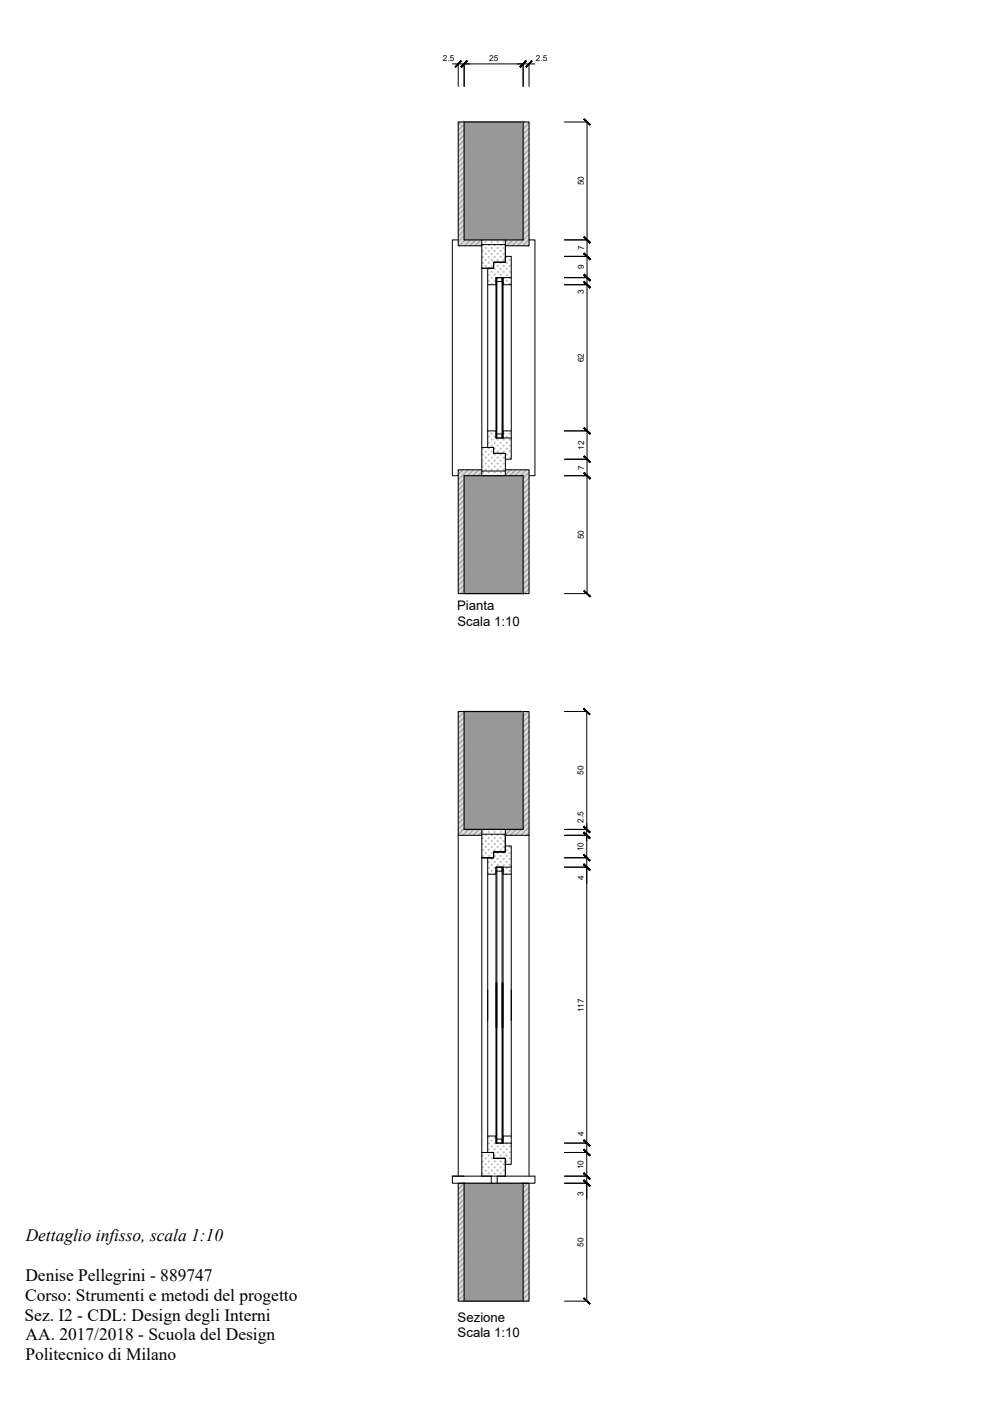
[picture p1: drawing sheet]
<svg xmlns="http://www.w3.org/2000/svg" width="420mm" height="594mm" viewBox="0 0 420 594" stroke-linecap="round" stroke-linejoin="round" font-family="sans-serif">
<!-- layer: MURO -->
<g fill="#989898" stroke="#989898" stroke-width=".42">
<path d="M196.8 51.7l25 50v-50zM196.8 51.7l25 50h-25z"/>
<path d="M196.8 201.7l25 50v-50zM196.8 201.7l25 50h-25z"/>
<path d="M196.8 301.7l25 50v-50zM196.8 301.7l25 50h-25z"/>
<path d="M196.8 501.7l25 50v-50zM196.8 501.7l25 50h-25z"/>
</g>
<path d="M196.8 51.7h25v50h-25zM196.8 201.7h25v50h-25zM196.8 301.7h25v50h-25zM196.8 501.7h25v50h-25z" fill="none" stroke="#000" stroke-width=".51"/>
<!-- layer: LASTRA_DISTANZIATORE -->
<g fill="#dbdbdb" stroke="#dbdbdb" stroke-width=".42">
<path d="M221.8 51.7l2.5 50v-50zM221.8 51.7l2.5 50h-2.5z"/>
<path d="M194.3 51.7l2.5 50v-50zM194.3 51.7l2.5 50h-2.5z"/>
<path d="M214.3 101.7l10 2v-2zM214.3 101.7l10 2h-10z"/>
<path d="M194.3 101.7l10 2v-2zM194.3 101.7l10 2h-10z"/>
<path d="M214.3 103.7l10 .5v-.5zM214.3 103.7l10 .5h-10z"/>
<path d="M194.3 103.7l10 .5v-.5zM194.3 103.7l10 .5h-10z"/>
<path d="M214.3 199.2l10 .5v-.5zM214.3 199.2l10 .5h-10z"/>
<path d="M194.3 199.2l10 .5v-.5zM194.3 199.2l10 .5h-10z"/>
<path d="M214.3 199.7l10 2v-2zM214.3 199.7l10 2h-10z"/>
<path d="M194.3 199.7l10 2v-2zM194.3 199.7l10 2h-10z"/>
<path d="M221.8 201.7l2.5 50v-50zM221.8 201.7l2.5 50h-2.5z"/>
<path d="M194.3 201.7l2.5 50v-50zM194.3 201.7l2.5 50h-2.5z"/>
<path d="M221.8 301.7l2.5 50v-50zM221.8 301.7l2.5 50h-2.5z"/>
<path d="M194.3 301.7l2.5 50v-50zM194.3 301.7l2.5 50h-2.5z"/>
<path d="M214.3 351.7l10 2v-2zM214.3 351.7l10 2h-10z"/>
<path d="M194.3 351.7l10 2v-2zM194.3 351.7l10 2h-10z"/>
<path d="M214.3 353.7l10 .5v-.5zM214.3 353.7l10 .5h-10z"/>
<path d="M194.3 353.7l10 .5v-.5zM194.3 353.7l10 .5h-10z"/>
<path d="M221.8 501.7l2.5 50v-50zM221.8 501.7l2.5 50h-2.5z"/>
<path d="M194.3 501.7l2.5 50v-50zM194.3 501.7l2.5 50h-2.5z"/>
</g>
<g fill="none" stroke="#989898" stroke-width=".42">
<path d="M195.6 51.7l-1.3 1.3M196.8 52.7l-2.5 2.5M196.8 55l-2.5 2.5M196.8 57.2l-2.5 2.5M196.8 59.5l-2.5 2.5M222.5 51.7l-.7 .8M224.3 52.2l-2.5 2.5M224.3 54.4l-2.5 2.5M224.3 56.7l-2.5 2.5M224.3 58.9l-2.5 2.5M196.8 61.7l-2.5 2.5M196.8 64l-2.5 2.5"/>
<path d="M196.8 66.2l-2.5 2.5M196.8 68.5l-2.5 2.5M196.8 70.7l-2.5 2.5M196.8 72.9l-2.5 2.5M196.8 75.2l-2.5 2.5M196.8 77.4l-2.5 2.5M196.8 79.7l-2.5 2.5M224.3 61.2l-2.5 2.5M224.3 63.4l-2.5 2.5M224.3 65.7l-2.5 2.5M224.3 67.9l-2.5 2.5M224.3 70.1l-2.5 2.5"/>
<path d="M224.3 72.4l-2.5 2.5M224.3 74.6l-2.5 2.5M224.3 76.9l-2.5 2.5M224.3 79.1l-2.5 2.5M196.8 81.9l-2.5 2.5M196.8 84.2l-2.5 2.5M196.8 86.4l-2.5 2.5M196.8 88.6l-2.5 2.5M196.8 90.9l-2.5 2.5M196.8 93.1l-2.5 2.6M196.8 95.4l-2.5 2.5M196.8 97.7l-2.5 2.5"/>
<path d="M196.8 99.9l-2.5 2.5M224.3 81.4l-2.5 2.5M224.3 83.6l-2.5 2.5M224.3 85.9l-2.5 2.4M224.3 88.1l-2.5 2.5M224.3 90.3l-2.5 2.5M224.3 92.6l-2.5 2.5M224.3 94.8l-2.5 2.5M224.3 97.1l-2.5 2.5M224.3 99.3l-4.9 4.9M197.2 101.7l-2.5 2.5M199.4 101.7l-2.5 2.5"/>
<path d="M201.7 101.7l-2.5 2.5M203.9 101.7l-2.5 2.5M204.3 103.6l-.6 .6M215.2 101.7l-.9 .9M217.4 101.7l-2.5 2.5M219.6 101.7l-2.5 2.5M224.3 101.6l-2.7 2.6M224.3 103.8l-.4 .4M196.2 199.2l-1.9 2M198.5 199.2l-4.2 4.2M200.7 199.2l-2.5 2.5M203 199.2l-2.5 2.5"/>
<path d="M216.4 199.2l-2.1 2.2M218.7 199.2l-2.5 2.5M220.9 199.2l-2.5 2.5M223.2 199.2l-2.5 2.5M196.8 203.2l-2.5 2.5M196.8 205.4l-2.5 2.5M196.8 207.6l-2.5 2.5M196.8 209.9l-2.5 2.5M196.8 212.1l-2.5 2.5M196.8 214.4l-2.5 2.5M196.8 216.6l-2.5 2.5M196.8 218.9l-2.5 2.5"/>
<path d="M204.3 200.2l-1.6 1.5M224.3 200.4l-2.5 2.5M224.3 202.6l-2.5 2.5M224.3 204.9l-2.5 2.4M224.3 207.1l-2.5 2.5M224.3 209.3l-2.5 2.5M224.3 211.6l-2.5 2.5M224.3 213.8l-2.5 2.5M224.3 216.1l-2.5 2.5M224.3 218.3l-2.5 2.5M196.8 221.1l-2.5 2.5M196.8 223.4l-2.5 2.4"/>
<path d="M196.8 225.6l-2.5 2.5M196.8 227.8l-2.5 2.5M196.8 230.1l-2.5 2.5M196.8 232.3l-2.5 2.5M196.8 234.6l-2.5 2.5M196.8 236.8l-2.5 2.6M196.8 239.1l-2.5 2.5M224.3 220.6l-2.5 2.5M224.3 222.8l-2.5 2.5M224.3 225l-2.5 2.5M224.3 227.3l-2.5 2.5M224.3 229.5l-2.5 2.5"/>
<path d="M224.3 231.8l-2.5 2.5M224.3 234l-2.5 2.5M224.3 236.3l-2.5 2.5M224.3 238.5l-2.5 2.5M196.8 241.3l-2.5 2.5M196.8 243.6l-2.5 2.5M196.8 245.8l-2.5 2.5M196.8 248.1l-2.5 2.5M196.8 250.3l-1.5 1.4M224.3 240.7l-2.5 2.5M224.3 243l-2.5 2.5M224.3 245.2l-2.5 2.5"/>
<path d="M224.3 247.5l-2.5 2.5M224.3 249.7l-2 2M194.7 301.7l-.4 .5M196.8 301.9l-2.5 2.5M196.8 304.2l-2.5 2.5M196.8 306.4l-2.5 2.5M196.8 308.7l-2.5 2.5M196.8 310.9l-2.5 2.5M196.8 313.2l-2.5 2.5M196.8 315.4l-2.5 2.5M196.8 317.7l-2.5 2.5M196.8 319.9l-2.5 2.5"/>
<path d="M223.9 301.7l-2.1 2.2M224.3 303.6l-2.5 2.5M224.3 305.9l-2.5 2.5M224.3 308.1l-2.5 2.5M224.3 310.3l-2.5 2.5M224.3 312.6l-2.5 2.5M224.3 314.8l-2.5 2.5M224.3 317.1l-2.5 2.5M224.3 319.3l-2.5 2.5M196.8 322.2l-2.5 2.5M196.8 324.4l-2.5 2.5M196.8 326.6l-2.5 2.5"/>
<path d="M196.8 328.9l-2.5 2.5M196.8 331.1l-2.5 2.5M196.8 333.4l-2.5 2.5M196.8 335.6l-2.5 2.5M196.8 337.9l-2.5 2.5M224.3 321.6l-2.5 2.5M224.3 323.8l-2.5 2.5M224.3 326.1l-2.5 2.5M224.3 328.3l-2.5 2.5M224.3 330.6l-2.5 2.5M224.3 332.8l-2.5 2.5M224.3 335.1l-2.5 2.5"/>
<path d="M224.3 337.3l-2.5 2.5M224.3 339.6l-2.5 2.5M196.8 340.1l-2.5 2.5M196.8 342.3l-2.5 2.5M196.8 344.6l-2.5 2.5M196.8 346.8l-2.5 2.5M196.8 349.1l-2.5 2.5M196.8 351.3l-2.5 2.5M198.6 351.7l-2.5 2.5M200.9 351.7l-2.5 2.5M203.1 351.7l-2.5 2.5M204.3 352.8l-1.4 1.4"/>
<path d="M214.3 351.7v.1M216.6 351.7l-2.3 2.3M218.8 351.7l-2.5 2.5M221.1 351.7l-2.5 2.5M224.3 341.8l-2.5 2.5M224.3 344l-2.5 2.5M224.3 346.3l-2.5 2.5M224.3 348.5l-2.5 2.5M224.3 350.8l-3.5 3.4M224.3 353l-1.2 1.2M194.6 501.7l-.3 .3M196.8 501.7l-2.5 2.5"/>
<path d="M196.8 504l-2.5 2.5M196.8 506.2l-2.5 2.5M196.8 508.5l-2.5 2.5M196.8 510.7l-2.5 2.5M196.8 513l-2.5 2.5M196.8 515.2l-2.5 2.5M196.8 517.4l-2.5 2.5M196.8 519.7l-2.5 2.5M223.7 501.7l-1.9 2M224.3 503.4l-2.5 2.5M224.3 505.7l-2.5 2.5M224.3 507.9l-2.5 2.5"/>
<path d="M224.3 510.2l-2.5 2.5M224.3 512.4l-2.5 2.5M224.3 514.6l-2.5 2.5M224.3 516.9l-2.5 2.5M224.3 519.1l-2.5 2.5M196.8 521.9l-2.5 2.5M196.8 524.2l-2.5 2.5M196.8 526.4l-2.5 2.5M196.8 528.7l-2.5 2.5M196.8 530.9l-2.5 2.5M196.8 533.2l-2.5 2.5M196.8 535.4l-2.5 2.5"/>
<path d="M196.8 537.7l-2.5 2.5M196.8 539.9l-2.5 2.5M224.3 521.4l-2.5 2.5M224.3 523.6l-2.5 2.5M224.3 525.9l-2.5 2.5M224.3 528.1l-2.5 2.5M224.3 530.4l-2.5 2.4M224.3 532.6l-2.5 2.5M224.3 534.8l-2.5 2.5M224.3 537.1l-2.5 2.5M224.3 539.3l-2.5 2.5M196.8 542.2l-2.5 2.5"/>
<path d="M196.8 544.4l-2.5 2.5M196.8 546.7l-2.5 2.4M196.8 548.9l-2.5 2.5M196.8 551.1l-.6 .6M224.3 541.6l-2.5 2.5M224.3 543.8l-2.5 2.6M224.3 546.1l-2.5 2.5M224.3 548.3l-2.5 2.5M224.3 550.6l-1.1 1.1"/>
</g>
<!-- layer: CONTROTELAIO -->
<g fill="none" stroke="#bababa" stroke-width=".42">
<path d="M204.4 103.9h.6M204.4 106.4h.6M204.4 109h.6M204.4 111.5h.6M204.7 103.5v.7M204.7 106.1v.6M204.7 108.6v.7M204.7 111.2v.6M204.7 113.7h.1M205.6 102.6h.7M205.6 105.2h.7M205.6 107.7h.7"/>
<path d="M205.6 110.2h.7M205.6 112.8h.7M206 102.3v.6M206 104.8v.7M206 107.4v.6M206 109.9v.6M206 112.4v.7M206.9 103.9h.6M206.9 106.4h.6M206.9 109h.6M206.9 111.5h.6M206.9 114h.6"/>
<path d="M206.9 116.6h.6M206.9 119.1h.6M207.2 103.5v.7M207.2 106.1v.6M207.2 108.6v.7M207.2 111.2v.6M207.2 113.7v.6M207.2 116.2v.7M207.2 118.8v.6M208.2 102.6h.6M208.2 105.2h.6M208.2 107.7h.6"/>
<path d="M208.2 110.2h.6M208.2 112.8h.6M208.2 115.3h.6M208.2 117.9h.6M208.5 102.3v.6M208.5 104.8v.7M208.5 107.4v.6M208.5 109.9v.6M208.5 112.4v.7M208.5 115v.6M208.5 117.5v.7M209.4 103.9h.7"/>
<path d="M209.4 106.4h.7M209.4 109h.7M209.4 111.5h.7M209.4 114h.7M209.4 116.6h.7M209.4 119.1h.7M209.8 103.5v.7M209.8 106.1v.6M209.8 108.6v.7M209.8 111.2v.6M209.8 113.7v.6M209.8 116.2v.7"/>
<path d="M209.8 118.8v.6M210.7 102.6h.6M210.7 105.2h.6M210.7 107.7h.6M210.7 110.2h.6M210.7 112.8h.6M210.7 115.3h.6M211 102.3v.6M211 104.8v.7M211 107.4v.6M211 109.9v.6M211 112.4v.7"/>
<path d="M211 115v.6M211 117.5v.2M212 103.9h.6M212 106.4h.6M212 109h.6M212 111.5h.6M212 114h.6M212 116.6h.6M212.3 103.5v.7M212.3 106.1v.6M212.3 108.6v.7M212.3 111.2v.6"/>
<path d="M212.3 113.7v.6M212.3 116.2v.7M213.2 102.6h.7M213.2 105.2h.7M213.2 107.7h.7M213.2 110.2h.7M213.2 112.8h.7M213.2 115.3h.7M213.3 117.9h.6M213.6 102.3v.6M213.6 104.8v.7M213.6 107.4v.6"/>
<path d="M213.6 109.9v.6M213.6 112.4v.7M213.6 115v.6M213.6 117.5v.7M214.5 109h.7M214.5 111.5h.7M214.5 114h.7M214.5 116.6h.7M214.5 119.1h.7M214.9 108.7v.6M214.9 111.2v.6M214.9 113.7v.6"/>
<path d="M214.9 116.2v.7M214.9 118.8v.6M215.8 110.2h.6M215.8 112.8h.6M215.8 115.3h.6M215.8 117.9h.6M216.1 109.9v.6M216.1 112.4v.7M216.1 115v.6M216.1 117.5v.7M208.2 120.4h.6M208.5 120.1v.6"/>
<path d="M213.3 120.4h.6M213.6 120.1v.6M215.8 120.4h.6M216.1 120.1v.6M204.4 190.2h.6M204.4 192.8h.6M204.4 195.3h.6M204.4 197.9h.6M204.7 189.9v.6M204.7 192.4v.7M204.7 195v.6M204.7 197.5v.7"/>
<path d="M205.6 191.5h.7M205.6 194.1h.7M205.6 196.6h.7M205.6 199.1h.7M206 191.2v.6M206 193.7v.7M206 196.3v.6M206 198.8v.6M206.9 185.2h.6M206.9 187.7h.6M206.9 190.2h.6M206.9 192.8h.6"/>
<path d="M206.9 195.3h.6M206.9 197.9h.6M207.2 182.7v.2M207.2 184.8v.7M207.2 187.4v.6M207.2 189.9v.6M207.2 192.4v.7M207.2 195v.6M207.2 197.5v.7M208.2 183.9h.6M208.2 186.4h.6M208.2 189h.6"/>
<path d="M208.2 191.5h.6M208.2 194.1h.6M208.2 196.6h.6M208.2 199.1h.6M208.5 183.6v.6M208.5 186.1v.6M208.5 188.6v.7M208.5 191.2v.6M208.5 193.7v.7M208.5 196.3v.6M208.5 198.8v.6M209.4 185.2h.7"/>
<path d="M209.4 187.7h.7M209.4 190.2h.7M209.4 192.8h.7M209.4 195.3h.7M209.4 197.9h.7M209.8 182.7v.2M209.8 184.8v.7M209.8 187.4v.6M209.8 189.9v.6M209.8 192.4v.7M209.8 195v.6M209.8 197.5v.7"/>
<path d="M210.7 186.4h.6M210.7 189h.6M210.7 191.5h.6M210.7 194.1h.6M210.7 196.6h.6M210.7 199.1h.6M211 186.1v.6M211 188.6v.7M211 191.2v.6M211 193.7v.7M211 196.3v.6M211 198.8v.6"/>
<path d="M212 187.7h.6M212 190.2h.6M212 192.8h.6M212 195.3h.6M212 197.9h.6M212.3 187.4v.6M212.3 189.9v.6M212.3 192.4v.7M212.3 195v.6M212.3 197.5v.7M213.2 186.4h.7M213.2 189h.7"/>
<path d="M213.2 191.5h.7M213.2 194.1h.7M213.2 196.6h.7M213.2 199.1h.7M213.3 183.9h.6M213.6 183.6v.6M213.6 186.1v.6M213.6 188.6v.7M213.6 191.2v.6M213.6 193.7v.7M213.6 196.3v.6M213.6 198.8v.6"/>
<path d="M214.5 185.2h.7M214.5 187.7h.7M214.5 190.2h.7M214.5 192.8h.7M214.9 182.7v.2M214.9 184.8v.7M214.9 187.4v.6M214.9 189.9v.6M214.9 192.4v.7M215.8 183.9h.6M215.8 186.4h.6M215.8 189h.6"/>
<path d="M215.8 191.5h.6M215.8 194.1h.6M216.1 183.6v.6M216.1 186.1v.6M216.1 188.6v.7M216.1 191.2v.6M216.1 193.7v.7M204.4 200.4h.6M204.7 200.1v.6M205.6 201.7h.7M206 201.3v.4M206.9 200.4h.6"/>
<path d="M207.2 200.1v.6M208.2 201.7h.6M208.5 201.3v.4M209.4 200.4h.7M209.8 200.1v.6M210.7 201.7h.6M211 201.3v.4M212 200.4h.6M212.3 200.1v.6M213.2 201.7h.7M213.6 201.3v.4M204.4 352.8h.6"/>
<path d="M204.4 355.3h.6M204.4 357.9h.6M204.7 352.5v.6M204.7 355v.6M204.7 357.5v.7M205.6 354.1h.7M205.6 356.6h.7M205.6 359.2h.7M206 351.7v.1M206 353.7v.7M206 356.3v.6M206 358.8v.7"/>
<path d="M206.9 352.8h.6M206.9 355.3h.6M206.9 357.9h.6M207.2 352.5v.6M207.2 355v.6M207.2 357.5v.7M208.2 354.1h.6M208.2 356.6h.6M208.2 359.2h.6M208.5 351.7v.1M208.5 353.7v.7M208.5 356.3v.6"/>
<path d="M208.5 358.8v.7M209.4 352.8h.7M209.4 355.3h.7M209.4 357.9h.7M209.8 352.5v.6M209.8 355v.6M209.8 357.5v.7M210.7 354.1h.6M210.7 356.6h.6M210.7 359.2h.6M211 351.7v.1M211 353.7v.7"/>
<path d="M211 356.3v.6M211 358.8v.7M212 352.8h.6M212 355.3h.6M212 357.9h.6M212.3 352.5v.6M212.3 355v.6M212.3 357.5v.7M213.2 354.1h.7M213.2 356.6h.7M213.2 359.2h.7M213.6 351.7v.1"/>
<path d="M213.6 353.7v.7M213.6 356.3v.6M213.6 358.8v.7M215.8 359.2h.6M216.1 358.8v.7M204.4 360.4h.6M204.4 363h.6M204.7 360.1v.6M204.7 362.6v.7M205.6 361.7h.7M206 361.4v.6M206.9 360.4h.6"/>
<path d="M206.9 363h.6M206.9 365.5h.6M206.9 368h.6M206.9 370.6h.6M207.2 360.1v.6M207.2 362.6v.7M207.2 365.2v.6M207.2 367.7v.6M207.2 370.2v.5M208.2 361.7h.6M208.2 364.2h.6M208.2 366.8h.6"/>
<path d="M208.2 369.3h.6M208.5 361.4v.6M208.5 363.9v.6M208.5 366.4v.7M208.5 369v.6M209.4 360.4h.7M209.4 363h.7M209.4 365.5h.7M209.4 368h.7M209.4 370.6h.7M209.8 360.1v.6M209.8 362.6v.7"/>
<path d="M209.8 365.2v.6M209.8 367.7v.6M209.8 370.2v.5M210.7 361.7h.6M210.7 364.2h.6M210.7 366.8h.6M211 361.4v.6M211 363.9v.6M211 366.4v.7M212 360.4h.6M212 363h.6M212 365.5h.6"/>
<path d="M212.3 367.7h.1M212.3 360.1v.6M212.3 362.6v.7M212.3 365.2v.6M213.2 361.7h.7M213.2 364.2h.7M213.2 366.8h.7M213.3 369.3h.6M213.6 361.4v.6M213.6 363.9v.6M213.6 366.4v.7M213.6 369v.6"/>
<path d="M214.5 360.4h.7M214.5 363h.7M214.5 365.5h.7M214.5 368h.7M214.5 370.6h.7M214.9 367.7h.1M214.9 360.1v.6M214.9 362.6v.7M214.9 365.2v.6M214.9 367.7v.6M214.9 370.2v.5M215.8 361.7h.6"/>
<path d="M215.8 364.2h.6M215.8 366.8h.6M215.8 369.3h.6M216.1 361.4v.6M216.1 363.9v.6M216.1 366.4v.7M216.1 369v.6M204.4 489.9h.6M204.4 492.5h.6M204.4 495h.6M204.4 497.5h.6M204.7 489.6v.7"/>
<path d="M204.7 492.2v.6M204.7 494.7v.6M204.7 497.2v.7M205.6 491.2h.7M205.6 493.7h.7M205.6 496.3h.7M206 488.7v.3M206 490.9v.6M206 493.4v.7M206 496v.6M206 498.5v.2M206.9 482.3h.6"/>
<path d="M206.9 484.8h.6M206.9 487.4h.6M206.9 489.9h.6M206.9 492.5h.6M206.9 495h.6M206.9 497.5h.6M207.2 482v.6M207.2 484.5v.7M207.2 487.1v.6M207.2 489.6v.7M207.2 492.2v.6M207.2 494.7v.6"/>
<path d="M207.2 497.2v.7M208.2 483.6h.6M208.2 486.1h.6M208.2 488.7h.6M208.2 491.2h.6M208.2 493.7h.6M208.2 496.3h.6M208.5 483.3v.6M208.5 485.8v.7M208.5 488.4v.6M208.5 490.9v.6M208.5 493.4v.7"/>
<path d="M208.5 496v.6M208.5 498.5v.2M209.4 482.3h.7M209.4 484.8h.7M209.4 487.4h.7M209.4 489.9h.7M209.4 492.5h.7M209.4 495h.7M209.4 497.5h.7M209.8 482v.6M209.8 484.5v.7M209.8 487.1v.6"/>
<path d="M209.8 489.6v.7M209.8 492.2v.6M209.8 494.7v.6M209.8 497.2v.7M210.7 486.1h.6M210.7 488.7h.6M210.7 491.2h.6M210.7 493.7h.6M210.7 496.3h.6M211 485.8v.7M211 488.4v.6M211 490.9v.6"/>
<path d="M211 493.4v.7M211 496v.6M211 498.5v.2M212 484.8h.6M212 487.4h.6M212 489.9h.6M212 492.5h.6M212 495h.6M212 497.5h.6M212.3 484.7v.5M212.3 487.1v.6M212.3 489.6v.7"/>
<path d="M212.3 492.2v.6M212.3 494.7v.6M212.3 497.2v.7M213.2 486.1h.7M213.2 488.7h.7M213.2 491.2h.7M213.2 493.7h.7M213.2 496.3h.7M213.6 485.8v.7M213.6 488.4v.6M213.6 490.9v.6M213.6 493.4v.7"/>
<path d="M213.6 496v.6M213.6 498.5v.2M214.5 484.8h.7M214.5 487.4h.7M214.5 489.9h.7M214.5 492.5h.7M214.9 484.7v.5M214.9 487.1v.6M214.9 489.6v.7M214.9 492.2v.6M215.8 486.1h.6M215.8 488.7h.6"/>
<path d="M215.8 491.2h.6M216.1 485.8v.7M216.1 488.4v.6M216.1 490.9v.6M216.1 493.4v.3"/>
</g>
<!-- layer: FORO -->
<g fill="none" stroke="#000" stroke-width=".42">
<path d="M191.8 27.1h35M194.3 27v9.7M196.8 27v9.7M221.8 27v9.7M224.3 27v9.7M239.3 51.7h9.7M248.9 51.7v200M204.3 113.7v76M239.3 117.7h9.7M239.3 108.7h9.7M239.3 101.7h9.7M206.8 120.7v62"/>
<path d="M216.8 120.7v62M239.3 120.7h9.7M239.3 194.7h9.7M239.3 182.7h9.7M239.3 201.7h9.7M239.3 251.7h9.7M239.3 301.7h9.6M248.8 301.7v72.9M194.3 354.2v144.5M224.3 354.2v144.5M239.3 351.7h9.6M239.3 354.2h9.6"/>
<path d="M204.3 363.7v125M206.8 370.7v111M216.8 370.7v111M239.3 363.7h9.6M239.3 367.7h9.6M248.8 367.7v140.8M239.3 484.7h9.6M239.3 488.7h9.6M239.3 498.7h9.6M239.3 501.7h9.6M248.8 501.7v50M239.3 551.7h9.6"/>
</g>
<!-- layer: LASTRE -->
<path d="M194.3 101.7h-2.5v100h2.5M224.3 101.7h2.5v100h-2.5M191.8 498.7v3h5M191.8 498.7h16.5v3M191.8 498.7h5M210.8 501.7v-3h16v3h-5" fill="none" stroke="#000" stroke-width=".42"/>
<!-- layer: CONTROTELAIO -->
<path d="M204.3 101.7v2h10v-2M204.3 201.7v-2h10v2M204.3 351.7v2M214.3 351.7v2" fill="none" stroke="#000" stroke-width=".42"/>
<!-- layer: TELAIO FISSO -->
<path d="M204.3 103.7v10h5v-2.5h5v-7.5v7.5h-5v2.5h-5M204.3 199.7v-10h5v2.5h5v7.5M204.3 353.7h10v7.5h-5v2.5h-5zM214.3 353.7v7.5h-5v2.5h-5M204.3 488.7h5v2.5h5v7.5h-10zM204.3 488.7h5v2.5h5v7.5" fill="none" stroke="#000" stroke-width=".42"/>
<!-- layer: ANTA_FERMA ANTA -->
<path d="M209.3 111.2h5v-2.5h2.5v9h-6.5v3h-3.5v-7h2.5zM213.3 117.7v3h3.5v-3M206.8 182.7h3.5v3h6.5v9h-2.5v-2.5h-5v-2.5h-2.5zM213.3 185.7v-3h3.5v3M209.3 361.2h5v-2.5h2.5v9h-6.5v3h-3.5v-7h2.5zM213.3 367.7v3h3.5v-3M206.8 481.7h3.5v3h6.5v9h-2.5v-2.5h-5v-2.5h-2.5zM213.3 484.7v-3h3.5v3" fill="none" stroke="#000" stroke-width=".42"/>
<!-- layer: LASTRA_DISTANZIATORE -->
<g fill="none" stroke="#000" stroke-width=".42">
<path d="M196.8 51.7h-2.5v52.5h10M221.8 51.7h2.5v52.5h-10M210.3 117.7v68h.4v-68h2.6v68h-.4v-68zM210.3 111.2h.4M210.3 117.7h.4M212.9 117.7v1.7h-2.2M212.9 111.2h.4M204.3 199.2h-10v52.5h2.5M210.7 184h2.2v1.7h-2.6M212.9 185.7h.4M214.3 199.2h10v52.5h-2.5M196.8 301.7h-2.5v52.5h10"/>
<path d="M221.8 301.7h2.5v52.5h-10M210.3 361.2h.4M210.3 367.7h.4M210.7 367.7h2.6v68M210.7 367.7v68M212.9 367.7v1.7h-2.2M212.9 361.2h.4M210.3 416.7v68h.4v-68M212.9 416.7v68h.4v-68M210.3 435.7v-68h2.6v68M210.3 484.7h3M210.7 483h2.2v1.7"/>
<path d="M196.8 501.7h-2.5v50h2.5M221.8 501.7h2.5v50h-2.5"/>
</g>
<!-- layer: 0 -->
<g fill="#000" stroke="#000" stroke-width=".42">
<path d="M192.9 28.2l.3 .3 2.2-2.8zM195.4 25.7l.3 .3-2.5 2.5z"/>
<path d="M197.9 25.7l-2.2 2.8 2.5-2.5zM197.9 25.7l-2.2 2.8-.3-.3z"/>
<path d="M197.9 25.7l-2.2 2.8 2.5-2.5zM197.9 25.7l-2.2 2.8-.3-.3z"/>
<path d="M220.4 28.2l.3 .3 2.2-2.8zM222.9 25.7l.3 .3-2.5 2.5z"/>
<path d="M220.4 28.2l.3 .3 2.2-2.8zM222.9 25.7l.3 .3-2.5 2.5z"/>
<path d="M225.4 25.7l-2.2 2.8 2.5-2.5zM225.4 25.7l-2.2 2.8-.3-.3z"/>
<path d="M247.5 50.6l2.5 2.5 .3-.3zM247.8 50.3l2.5 2.5-2.8-2.2z"/>
<path d="M247.5 119.6l2.8 2.2-2.5-2.5zM247.5 119.6l2.8 2.2-.3 .3z"/>
<path d="M247.8 116.3l-.3 .3 2.8 2.2zM247.5 116.6l2.8 2.2-.3 .3z"/>
<path d="M247.8 107.4l-.3 .2 2.8 2.3zM247.5 107.6l2.8 2.3-.3 .2z"/>
<path d="M247.8 100.3l-.3 .3 2.8 2.2zM247.5 100.6l2.8 2.2-.3 .3z"/>
<path d="M247.5 116.6l2.5 2.5 .3-.3zM247.8 116.3l2.5 2.5-2.8-2.2z"/>
<path d="M247.5 107.6l2.5 2.5 .3-.2zM247.5 107.6l.3-.2 2.5 2.5z"/>
<path d="M247.5 100.6l2.5 2.5 .3-.3zM247.8 100.3l2.5 2.5-2.8-2.2z"/>
<path d="M247.5 119.6l2.5 2.5 .3-.3zM247.5 119.6l.3-.3 2.5 2.5z"/>
<path d="M247.8 193.3l-.3 .3 2.8 2.2zM247.5 193.6l2.8 2.2-.3 .3z"/>
<path d="M247.8 181.4l-.3 .2 2.8 2.3zM247.5 181.6l2.8 2.3-.3 .2z"/>
<path d="M247.5 193.6l2.5 2.5 .3-.3zM247.5 193.6l.3-.3 2.5 2.5z"/>
<path d="M247.5 181.6l2.5 2.5 .3-.2zM247.5 181.6l.3-.2 2.5 2.5z"/>
<path d="M247.8 200.4l-.3 .2 2.8 2.3zM247.5 200.6l2.8 2.3-.3 .2z"/>
<path d="M247.5 200.6l2.5 2.5 .3-.2zM247.5 200.6l.3-.2 2.5 2.5z"/>
<path d="M247.8 250.4l-.3 .2 2.8 2.3zM247.5 250.6l2.8 2.3-.3 .2z"/>
<path d="M247.4 300.6l2.5 2.5 .3-.2zM247.4 300.6l.3-.2 2.5 2.5z"/>
<path d="M247.7 350.4l-.3 .2 2.8 2.2zM247.4 350.6l2.8 2.2-.3 .3z"/>
<path d="M247.7 350.4l-.3 .2 2.8 2.2zM247.4 350.6l2.8 2.2-.3 .3z"/>
<path d="M247.4 353.1l2.5 2.5 .3-.3zM247.4 353.1l.3-.3 2.5 2.5z"/>
<path d="M247.4 353.1l2.5 2.5 .3-.3zM247.4 353.1l.3-.3 2.5 2.5z"/>
<path d="M247.7 362.3l-.3 .3 2.8 2.2zM247.4 362.6l2.8 2.2-.3 .3z"/>
<path d="M247.4 366.6l2.8 2.3-2.5-2.5zM247.4 366.6l2.8 2.3-.3 .2z"/>
<path d="M247.4 362.6l2.5 2.5 .3-.3zM247.4 362.6l.3-.3 2.5 2.5z"/>
<path d="M247.4 366.6l2.5 2.5 .3-.2zM247.4 366.6l.3-.2 2.5 2.5z"/>
<path d="M247.7 483.3l-.3 .3 2.8 2.2zM247.4 483.6l2.8 2.2-.3 .3z"/>
<path d="M247.7 487.3l-.3 .3 2.8 2.2zM247.4 487.6l2.8 2.2-.3 .3z"/>
<path d="M247.4 497.6l2.8 2.2-2.5-2.5zM247.4 497.6l2.8 2.2-.3 .3z"/>
<path d="M247.4 483.6l2.5 2.5 .3-.3zM247.7 483.3l2.5 2.5-2.8-2.2z"/>
<path d="M247.4 487.6l2.5 2.5 .3-.3zM247.4 487.6l.3-.3 2.5 2.5z"/>
<path d="M247.7 500.3l-.3 .3 2.8 2.2zM247.4 500.6l2.8 2.2-.3 .3z"/>
<path d="M247.4 497.6l2.5 2.5 .3-.3zM247.4 497.6l.3-.3 2.5 2.5z"/>
<path d="M247.4 500.6l2.5 2.5 .3-.3zM247.4 500.6l.3-.3 2.5 2.5z"/>
<path d="M247.7 550.3l-.3 .3 2.8 2.2zM247.4 550.6l2.8 2.2-.3 .3z"/>
</g>
<g font-size="7.4">
<text x="10.9" y="526.2">Dettaglio infisso, scala 1:10</text>
<text x="10.8" y="543">Denise Pellegrini - 889747</text>
<text x="10.6" y="551.5">Corso: Strumenti e metodi del progetto</text>
<text x="10.4" y="559.9">Sez. I2 - CDL: Design degli Interni</text>
<text x="10.9" y="568.4">AA. 2017/2018 - Scuola del Design</text>
<text x="10.8" y="576.8">Politecnico di Milano</text>
</g>
<g font-size="5.6">
<text x="193.8" y="258.7">Pianta</text>
<text x="193.9" y="265.4">Scala 1:10</text>
<text x="194" y="560.4">Sezione</text>
<text x="194" y="567.1">Scala 1:10</text>
</g>
<g font-size="3.5">
<text x="187.8" y="25.8">2.5</text>
<text x="207.4" y="25.8">25</text>
<text x="227.2" y="25.7">2.5</text>
<text x="247.6" y="78.7" transform="rotate(-90 247.6 78.7)">50</text>
<text x="247.6" y="106.2" transform="rotate(-90 247.6 106.2)">7</text>
<text x="247.6" y="114.2" transform="rotate(-90 247.6 114.2)">9</text>
<text x="247.6" y="124.7" transform="rotate(-90 247.6 124.7)">3</text>
<text x="247.6" y="153.6" transform="rotate(-90 247.6 153.6)">62</text>
<text x="247.6" y="190.8" transform="rotate(-90 247.6 190.8)">12</text>
<text x="247.6" y="199.2" transform="rotate(-90 247.6 199.2)">7</text>
<text x="247.6" y="228.6" transform="rotate(-90 247.6 228.6)">50</text>
<text x="247.5" y="328.6" transform="rotate(-90 247.5 328.6)">50</text>
<text x="247.5" y="348.8" transform="rotate(-90 247.5 348.8)">2.5</text>
<text x="247.5" y="361" transform="rotate(-90 247.5 361)">10</text>
<text x="247.5" y="373.3" transform="rotate(-90 247.5 373.3)">4</text>
<text x="247.5" y="429.3" transform="rotate(-90 247.5 429.3)">117</text>
<text x="247.5" y="481.9" transform="rotate(-90 247.5 481.9)">4</text>
<text x="247.5" y="495.8" transform="rotate(-90 247.5 495.8)">10</text>
<text x="247.5" y="507.3" transform="rotate(-90 247.5 507.3)">3</text>
<text x="247.5" y="528.7" transform="rotate(-90 247.5 528.7)">50</text>
</g>
</svg>
